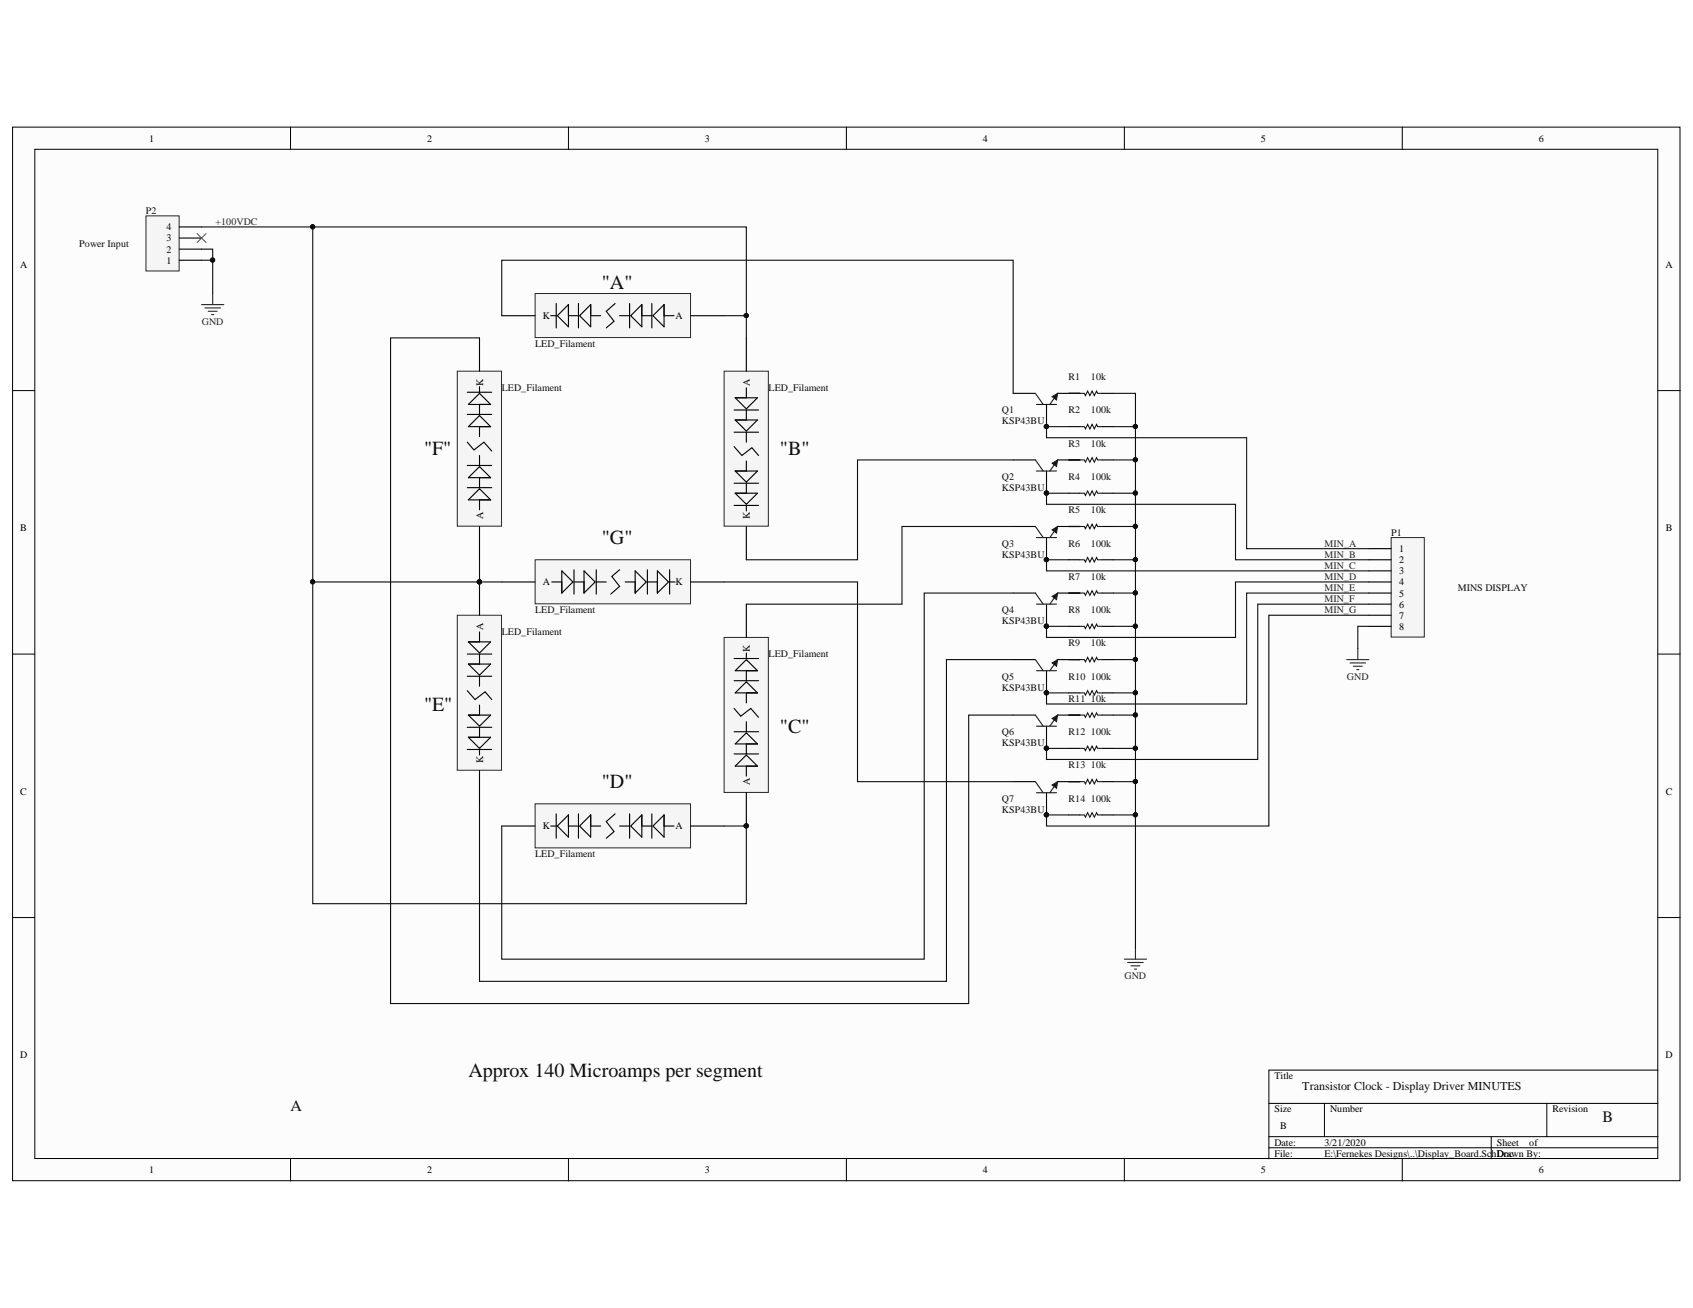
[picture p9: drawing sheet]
<svg xmlns="http://www.w3.org/2000/svg" width="279mm" height="216mm" viewBox="0 0 279 216" stroke-linecap="round" stroke-linejoin="round" font-family="sans-serif">
<g fill="#fcfcfc" stroke="#000" stroke-width=".17">
<path d="M2.1 21h275.2v173.9h-275.2z"/>
<path d="M5.7 24.6h267.9v166.6h-267.9z"/>
</g>
<g fill="none" stroke="#000" stroke-width=".17">
<path d="M47.9 21v3.6M93.8 21v3.6M139.7 21v3.6M185.6 21v3.6M231.4 21v3.6M2.1 64.5h3.6M273.6 64.5h3.7M2.1 108h3.6M273.6 108h3.7M2.1 151.5h3.6M273.6 151.5h3.7M273.6 176.6h-64.2v14.7"/>
<path d="M47.9 191.3v3.6M93.8 191.3v3.6M139.7 191.3v3.6M185.6 191.3v3.6M209.4 182.1h64.2M209.4 187.6h64.2M209.4 189.5h64.2M218.6 182.1v5.5M231.4 191.3v3.6M246.1 187.6v3.7M255.3 182.1v5.5"/>
</g>
<path d="M75.5 101.6h7.3v25.5h-7.3z" fill="#f5f5f5" stroke="#262626" stroke-width=".17"/>
<g fill="none" stroke="#000" stroke-width=".18">
<path d="M79.1 96.1v5.5M77.1 114l1.3 1.5 1.7-1.3 1.1 1.3M77.1 108h4.1M77.1 111.6h4.1M77.3 105.9h3.7l-1.9 1.9zM77.3 109.6h3.7l-1.9 1.8zM77.3 118h3.7l-1.9 1.9zM79.1 104.3v1.6M79.1 108v1.6M79.1 111.6v1.7M79.1 116.4v1.6M77.1 123.7h4.1"/>
<path d="M77.1 120h4.1M77.3 121.7h3.7l-1.9 1.8zM79.1 120v1.7M79.1 123.7v.9M79.1 127.2v5.5"/>
</g>
<circle cx="79.1" cy="96" r=".35" fill="#0e0e0e" stroke="#0e0e0e" stroke-width=".17"/>
<path d="M24.1 35.6h5.5v9.1h-5.5z" fill="#f5f5f5" stroke="#262626" stroke-width=".17"/>
<path d="M29.6 39.3h3.7M29.6 37.5h3.7M29.6 43h3.7M29.6 41.1h3.7" fill="none" stroke="#000" stroke-width=".18"/>
<path d="M75.5 61.3h7.3v25.5h-7.3z" fill="#f5f5f5" stroke="#262626" stroke-width=".17"/>
<g fill="none" stroke="#000" stroke-width=".18">
<path d="M79.1 55.8v5.5M77.1 73l1.1 1.3 1.7-1.3 1.3 1.5M77.1 76.8h4.1M77.1 64.7h4.1M77.1 68.4h4.1M77.3 78.8l1.8-1.8 1.9 1.8zM77.3 66.8l1.8-1.9 1.9 1.9zM77.3 70.4l1.8-1.8 1.9 1.8zM79.1 63.8v.9M79.1 66.8v1.6M79.1 70.4v1.7M79.1 75.2v1.6"/>
<path d="M79.1 78.8v1.7M77.1 80.5h4.1M77.3 82.5l1.8-1.8 1.9 1.8zM79.1 82.5v1.7M79.1 86.9v5.5"/>
</g>
<path d="M88.3 92.4h25.7v7.3h-25.7z" fill="#f5f5f5" stroke="#262626" stroke-width=".17"/>
<g fill="none" stroke="#000" stroke-width=".18">
<path d="M82.8 96.1h5.5M91.1 96.1h1.6M92.7 94.2l1.8 1.9-1.8 1.8zM94.7 96.1h1.7M94.7 94v4.1M96.4 94.2l1.8 1.9-1.8 1.8zM98.4 96.1h1.7M98.4 94v4.1M102.3 94l-1.3 1.1 1.3 1.7-1.5 1.3M103.2 96.1h1.6M104.8 94.2l1.9 1.9-1.9 1.8zM106.8 96.1h1.7"/>
<path d="M106.8 94v4.1M108.5 94.2l1.8 1.9-1.8 1.8zM110.5 96.1h.9M110.5 94v4.1M114 96.1h5.5"/>
</g>
<path d="M88.3 132.7h25.7v7.3h-25.7z" fill="#f5f5f5" stroke="#262626" stroke-width=".17"/>
<g fill="none" stroke="#000" stroke-width=".18">
<path d="M82.8 136.3h5.5M90.9 136.3h.9M91.8 134.3v4.1M92 136.3l1.8-1.8v3.7zM93.8 136.3h1.7M95.5 134.3v4.1M95.6 136.3l1.9-1.8v3.7zM97.5 136.3h1.6M101.5 134.3l-1.4 1.3 1.2 1.7-1.2 1.1M102.3 136.3h1.6M103.9 134.3v4.1M104.1 136.3l1.8-1.8v3.7z"/>
<path d="M105.9 136.3h1.7M107.6 134.3v4.1M107.8 136.3l1.8-1.8v3.7zM109.6 136.3h1.6M114 136.3h5.5"/>
</g>
<path d="M119.5 105.2h7.3v25.6h-7.3z" fill="#f5f5f5" stroke="#262626" stroke-width=".17"/>
<g fill="none" stroke="#000" stroke-width=".18">
<path d="M123.2 99.7v5.5M121.2 116.9l1.1 1.3 1.6-1.3 1.3 1.5M121.2 108.7h4M121.2 112.4h4M121.3 110.7l1.9-1.8 1.8 1.8zM121.3 114.4l1.9-1.9 1.8 1.9zM123.2 107.8v.9M123.2 110.7v1.7M123.2 114.4v1.6M123.2 119.1v1.7M121.2 124.4h4M121.2 120.8h4"/>
<path d="M121.3 126.5l1.9-1.9 1.8 1.9zM121.3 122.8l1.9-1.8 1.8 1.8zM123.2 122.8v1.6M123.2 126.5v1.6M123.2 130.9v5.4"/>
</g>
<circle cx="123.2" cy="136.3" r=".35" fill="#0e0e0e" stroke="#0e0e0e" stroke-width=".17"/>
<path d="M119.5 61.3h7.3v25.5h-7.3z" fill="#f5f5f5" stroke="#262626" stroke-width=".17"/>
<g fill="none" stroke="#000" stroke-width=".18">
<path d="M123.2 55.8v5.5M121.2 73.7l1.2 1.5 1.7-1.3 1.1 1.3M121.2 67.7h4M121.2 71.3h4M121.2 79.8h4M121.3 65.7h3.7l-1.8 1.8zM121.3 69.3h3.7l-1.8 1.9zM121.3 77.7h3.7l-1.8 1.9zM123.2 64v1.7M123.2 67.7v1.6M123.2 71.3v1.7M123.2 76.1v1.6"/>
<path d="M123.2 79.8v1.6M121.2 83.4h4M121.3 81.4h3.7l-1.8 1.8zM123.2 83.4v.9M123.2 86.9v5.5"/>
</g>
<path d="M88.3 48.4h25.7v7.3h-25.7z" fill="#f5f5f5" stroke="#262626" stroke-width=".17"/>
<g fill="none" stroke="#000" stroke-width=".18">
<path d="M82.8 52.1h5.5M90.9 52.1h.9M91.8 50.1v4M92 52.1l1.8-1.8v3.6zM93.8 52.1h1.7M95.5 50.1v4M95.6 52.1l1.9-1.8v3.6zM97.5 52.1h1.6M101.5 50.1l-1.4 1.3 1.2 1.6-1.2 1.1M102.3 52.1h1.6M103.9 50.1v4M104.1 52.1l1.8-1.8v3.6z"/>
<path d="M105.9 52.1h1.7M107.6 50.1v4M107.8 52.1l1.8-1.8v3.6zM109.6 52.1h1.6M114 52.1h5.5M167.2 129h3.7M172.7 130.9v3.6M174.5 129h3.7M176.4 134.5h1.8M181.9 129h1.8M181.9 134.5h1.8"/>
</g>
<path d="M170.9 129l1.3 1.9M171.1 130.9h3.3M174.5 129l-1.2 1.9M178.2 129h.7l.2 .4 .4-.7 .4 .7 .3-.7 .4 .7 .4-.7 .1 .3h.8M178.2 134.5h.7l.2 .4 .4-.8 .4 .8 .3-.8 .4 .8 .4-.8 .1 .4h.8" fill="none" stroke="#1c1c1c" stroke-width=".18"/>
<path d="M33.3 50.3h3.6M33.8 50.8h2.6M34.4 51.4h1.4M34.9 51.9h.4M35.1 48.4v1.9M185.6 158.3h3.6M186.1 158.9h2.6M186.7 159.4h1.4M187.2 160h.4M187.4 156.5v1.8" fill="none" stroke="#262626" stroke-width=".18"/>
<circle cx="172.7" cy="134.5" r=".35" fill="#0e0e0e" stroke="#0e0e0e" stroke-width=".17"/>
<path d="M173.6 129.6l.9-.6-.1 1.1z" fill="#1c1c1c"/>
<path d="M173.6 129.6l.9-.6-.1 1.1z" fill="none" stroke="#1c1c1c" stroke-width=".17"/>
<g fill="#0e0e0e" stroke="#0e0e0e" stroke-width=".17">
<circle cx="172.7" cy="134.5" r=".35"/>
<circle cx="172.7" cy="123.5" r=".35"/>
</g>
<path d="M167.2 118h3.7M172.7 119.9v3.6M174.5 118h3.7M181.9 118h1.8M176.4 123.5h1.8M181.9 123.5h1.8" fill="none" stroke="#000" stroke-width=".18"/>
<path d="M170.9 118l1.3 1.9M171.1 119.9h3.3M174.5 118l-1.2 1.9M178.2 118h.7l.2 .4 .4-.7 .4 .7 .3-.7 .4 .7 .4-.7 .1 .3h.8M178.2 123.5h.7l.2 .4 .4-.7 .4 .7 .3-.7 .4 .7 .4-.7 .1 .3h.8" fill="none" stroke="#1c1c1c" stroke-width=".18"/>
<path d="M173.6 118.6l.9-.6-.1 1.1z" fill="#1c1c1c"/>
<path d="M173.6 118.6l.9-.6-.1 1.1z" fill="none" stroke="#1c1c1c" stroke-width=".17"/>
<g fill="#0e0e0e" stroke="#0e0e0e" stroke-width=".17">
<circle cx="172.7" cy="123.5" r=".35"/>
<circle cx="172.7" cy="114.3" r=".35"/>
</g>
<path d="M167.2 108.9h3.7M172.7 110.7v3.7M174.5 108.9h3.7M176.4 114.4h1.8M181.9 108.9h1.8M181.9 114.4h1.8" fill="none" stroke="#000" stroke-width=".18"/>
<path d="M170.9 108.9l1.3 1.8M171.1 110.7h3.3M174.5 108.9l-1.2 1.8M178.2 108.9h.7l.2 .3 .4-.7 .4 .7 .3-.7 .4 .7 .4-.7 .1 .4h.8M178.2 114.4h.7l.2 .3 .4-.7 .4 .7 .3-.7 .4 .7 .4-.7 .1 .4h.8" fill="none" stroke="#1c1c1c" stroke-width=".18"/>
<path d="M173.6 109.4l.9-.5-.1 1.1z" fill="#1c1c1c"/>
<path d="M173.6 109.4l.9-.5-.1 1.1z" fill="none" stroke="#1c1c1c" stroke-width=".17"/>
<g fill="#0e0e0e" stroke="#0e0e0e" stroke-width=".17">
<circle cx="172.7" cy="114.3" r=".35"/>
<circle cx="172.7" cy="103.4" r=".35"/>
</g>
<path d="M167.2 97.9h3.7M172.7 99.7v3.7M174.5 97.9h3.7M181.9 97.9h1.8M176.4 103.4h1.8M181.9 103.4h1.8" fill="none" stroke="#000" stroke-width=".18"/>
<path d="M170.9 97.9l1.3 1.8M171.1 99.7h3.3M174.5 97.9l-1.2 1.8M178.2 97.9h.7l.2 .4 .4-.8 .4 .8 .3-.8 .4 .8 .4-.8 .1 .4h.8M178.2 103.4h.7l.2 .4 .4-.8 .4 .8 .3-.8 .4 .8 .4-.8 .1 .4h.8" fill="none" stroke="#1c1c1c" stroke-width=".18"/>
<path d="M173.6 98.4l.9-.5-.1 1.1z" fill="#1c1c1c"/>
<path d="M173.6 98.4l.9-.5-.1 1.1z" fill="none" stroke="#1c1c1c" stroke-width=".17"/>
<g fill="#0e0e0e" stroke="#0e0e0e" stroke-width=".17">
<circle cx="172.7" cy="103.4" r=".35"/>
<circle cx="172.7" cy="92.4" r=".35"/>
</g>
<path d="M167.2 86.9h3.7M172.7 88.7v3.7M174.5 86.9h3.7M176.4 92.4h1.8M181.9 86.9h1.8M181.9 92.4h1.8" fill="none" stroke="#000" stroke-width=".18"/>
<path d="M170.9 86.9l1.3 1.8M171.1 88.7h3.3M174.5 86.9l-1.2 1.8M178.2 86.9h.7l.2 .4 .4-.8 .4 .8 .3-.8 .4 .8 .4-.8 .1 .4h.8M178.2 92.4h.7l.2 .4 .4-.8 .4 .8 .3-.8 .4 .8 .4-.8 .1 .4h.8" fill="none" stroke="#1c1c1c" stroke-width=".18"/>
<path d="M173.6 87.5l.9-.6-.1 1.1z" fill="#1c1c1c"/>
<path d="M173.6 87.5l.9-.6-.1 1.1z" fill="none" stroke="#1c1c1c" stroke-width=".17"/>
<g fill="#0e0e0e" stroke="#0e0e0e" stroke-width=".17">
<circle cx="172.7" cy="92.4" r=".35"/>
<circle cx="172.7" cy="81.4" r=".35"/>
</g>
<path d="M167.2 75.9h3.7M172.7 77.7v3.7M174.5 75.9h3.7M181.9 75.9h1.8M176.4 81.4h1.8M181.9 81.4h1.8" fill="none" stroke="#000" stroke-width=".18"/>
<path d="M170.9 75.9l1.3 1.8M171.1 77.7h3.3M174.5 75.9l-1.2 1.8M178.2 75.9h.7l.2 .4 .4-.8 .4 .8 .3-.8 .4 .8 .4-.8 .1 .4h.8M178.2 81.4h.7l.2 .4 .4-.8 .4 .8 .3-.8 .4 .8 .4-.8 .1 .4h.8" fill="none" stroke="#1c1c1c" stroke-width=".18"/>
<path d="M173.6 76.5l.9-.6-.1 1.1z" fill="#1c1c1c"/>
<path d="M173.6 76.5l.9-.6-.1 1.1z" fill="none" stroke="#1c1c1c" stroke-width=".17"/>
<g fill="#0e0e0e" stroke="#0e0e0e" stroke-width=".17">
<circle cx="172.7" cy="81.4" r=".35"/>
<circle cx="172.7" cy="70.4" r=".35"/>
</g>
<path d="M167.2 64.9h3.7M172.7 66.8v3.6M174.5 64.9h3.7M176.4 70.4h1.8M181.9 64.9h1.8M181.9 70.4h1.8" fill="none" stroke="#000" stroke-width=".18"/>
<path d="M170.9 64.9l1.3 1.9M171.1 66.8h3.3M174.5 64.9l-1.2 1.9M178.2 64.9h.7l.2 .4 .4-.7 .4 .7 .3-.7 .4 .7 .4-.7 .1 .3h.8M178.2 70.4h.7l.2 .4 .4-.7 .4 .7 .3-.7 .4 .7 .4-.7 .1 .3h.8" fill="none" stroke="#1c1c1c" stroke-width=".18"/>
<path d="M173.6 65.5l.9-.6-.1 1.1z" fill="#1c1c1c"/>
<path d="M173.6 65.5l.9-.6-.1 1.1z" fill="none" stroke="#1c1c1c" stroke-width=".17"/>
<circle cx="172.7" cy="70.4" r=".35" fill="#0e0e0e" stroke="#0e0e0e" stroke-width=".17"/>
<path d="M229.6 88.7h5.5v16.5h-5.5z" fill="#f5f5f5" stroke="#262626" stroke-width=".17"/>
<path d="M225.9 90.6h3.7M225.9 92.4h3.7M225.9 94.2h3.7M225.9 96.1h3.7M225.9 97.9h3.7M225.9 99.7h3.7M225.9 101.6h3.7M225.9 103.4h3.7" fill="none" stroke="#000" stroke-width=".18"/>
<path d="M222.2 108.9h3.7M222.8 109.4h2.6M223.3 110h1.5M223.9 110.5h.4M224.1 107v1.9" fill="none" stroke="#262626" stroke-width=".18"/>
<g fill="none" stroke="#0e0e0e" stroke-width=".18">
<path d="M33.3 37.5h18.3v111.7h71.6v-12.9h-3.7M51.6 37.5h71.6v14.6M33.3 43h1.8v5.4M33.3 41.1h1.8v1.9M79.1 55.8h-14.6v109.8h95.4v-47.6h7.3M82.8 52.1v-9.1h84.4v21.9M119.5 52.1h3.7v3.7M167.2 75.9h-25.7v16.5h-18.3M176.4 70.4h-3.7v1.9h33v18.3h20.2M176.4 75.9h1.8M176.4 64.9h1.8M183.7 64.9h3.7v5.5h-3.7"/>
<path d="M183.7 75.9h3.7M187.4 70.4v86.1M51.6 96.1h31.2M79.1 92.4v3.7M119.5 96.1h22v32.9h25.7M167.2 86.9h-18.3v12.8h-25.7M167.2 97.9h-14.7v60.4h-69.7v-22M176.4 81.4h-3.7v1.8h31.2v9.2h22M176.4 92.4h-3.7v1.8h53.2M176.4 97.9h1.8M176.4 86.9h1.8M183.7 97.9h3.7"/>
<path d="M183.7 86.9h3.7M183.7 92.4h3.7M183.7 81.4h3.7M225.9 96.1h-22v9.1h-31.2v-1.8h3.7M225.9 97.9h-20.2v18.3h-33v-1.8h3.7M225.9 99.7h-18.3v25.7h-34.9v-1.9h3.7M167.2 108.9h-11v53.1h-77.1v-29.3M176.4 118h1.8M176.4 108.9h1.8M183.7 118h3.7M183.7 108.9h3.7M183.7 114.4h3.7"/>
<path d="M183.7 103.4h3.7M225.9 103.4h-1.8v3.6M225.9 101.6h-16.5v34.7h-36.7v-1.8h3.7M176.4 129h1.8M183.7 129h3.7M183.7 134.5h3.7M183.7 123.5h3.7"/>
</g>
<g fill="#0e0e0e" stroke="#0e0e0e" stroke-width=".17">
<circle cx="79.1" cy="96" r=".35"/>
<circle cx="187.4" cy="70.4" r=".35"/>
<circle cx="187.4" cy="134.5" r=".35"/>
<circle cx="187.4" cy="129" r=".35"/>
<circle cx="187.4" cy="123.5" r=".35"/>
<circle cx="187.4" cy="118" r=".35"/>
<circle cx="187.4" cy="114.3" r=".35"/>
<circle cx="187.4" cy="108.9" r=".35"/>
<circle cx="187.4" cy="103.4" r=".35"/>
<circle cx="187.4" cy="97.9" r=".35"/>
<circle cx="187.4" cy="92.4" r=".35"/>
<circle cx="187.4" cy="86.9" r=".35"/>
<circle cx="187.4" cy="81.4" r=".35"/>
<circle cx="187.4" cy="75.9" r=".35"/>
<circle cx="35.1" cy="42.9" r=".35"/>
<circle cx="172.7" cy="70.4" r=".35"/>
<circle cx="172.7" cy="81.4" r=".35"/>
<circle cx="172.7" cy="92.4" r=".35"/>
<circle cx="172.7" cy="103.4" r=".35"/>
<circle cx="172.7" cy="114.3" r=".35"/>
<circle cx="172.7" cy="123.5" r=".35"/>
<circle cx="172.7" cy="134.5" r=".35"/>
<circle cx="123.2" cy="52.1" r=".35"/>
<circle cx="51.6" cy="96" r=".35"/>
<circle cx="51.6" cy="37.4" r=".35"/>
<circle cx="123.2" cy="136.3" r=".35"/>
</g>
<path d="M32.5 38.6l1.5 1.4M34 38.6l-1.5 1.4" fill="none" stroke="#4c4c4c" stroke-width=".17"/>
<g font-size="3.3" fill="#0e0e0e">
<text x="99.3" y="47.8">&quot;A&quot;</text>
<text x="70" y="75.2">&quot;F&quot;</text>
<text x="128.7" y="75.2">&quot;B&quot;</text>
<text x="99.3" y="89.8">&quot;G&quot;</text>
<text x="70" y="117.3">&quot;E&quot;</text>
<text x="128.7" y="121">&quot;C&quot;</text>
<text x="99.3" y="130.1">&quot;D&quot;</text>
<text x="77.3" y="177.8">Approx 140 Microamps per segment</text>
</g>
<g font-size="2.6" fill="#0e0e0e">
<text x="48" y="183.4">A</text>
<text x="264.5" y="185.2">B</text>
</g>
<text font-size="2" fill="#0e0e0e" x="214.9" y="179.9">Transistor Clock - Display Driver MINUTES</text>
<g font-size="1.7">
<text x="24.6" y="23.4">1</text>
<text x="70.5" y="23.4">2</text>
<text x="116.3" y="23.4">3</text>
<text x="162.2" y="23.4">4</text>
<text x="208.1" y="23.4">5</text>
<text x="254" y="23.4">6</text>
<text x="27.5" y="41.7">2</text>
<text x="27.5" y="39.8">3</text>
<text x="27.5" y="38">4</text>
<text x="3.3" y="44.2">A</text>
<text x="27.5" y="43.5">1</text>
<text x="274.9" y="44.2">A</text>
<text x="89.6" y="52.7">K</text>
<text x="111.5" y="52.7">A</text>
<text x="79.7" y="63.8" transform="rotate(-90 79.7 63.8)">K</text>
<text x="123.7" y="63.8" transform="rotate(-90 123.7 63.8)">A</text>
<text x="3.3" y="87.7">B</text>
<text x="79.7" y="85.6" transform="rotate(-90 79.7 85.6)">A</text>
<text x="123.7" y="85.6" transform="rotate(-90 123.7 85.6)">K</text>
<text x="274.9" y="87.7">B</text>
<text x="230.9" y="91.1">1</text>
<text x="230.9" y="93">2</text>
<text x="230.9" y="94.8">3</text>
<text x="89.6" y="96.6">A</text>
<text x="111.5" y="96.6">K</text>
<text x="230.9" y="96.6">4</text>
<text x="230.9" y="98.5">5</text>
<text x="230.9" y="100.3">6</text>
<text x="79.7" y="104" transform="rotate(-90 79.7 104)">A</text>
<text x="123.7" y="107.7" transform="rotate(-90 123.7 107.7)">K</text>
<text x="230.9" y="102.1">7</text>
<text x="230.9" y="103.9">8</text>
<text x="79.7" y="125.9" transform="rotate(-90 79.7 125.9)">K</text>
<text x="3.3" y="131.2">C</text>
<text x="123.7" y="129.6" transform="rotate(-90 123.7 129.6)">A</text>
<text x="274.9" y="131.2">C</text>
<text x="89.6" y="136.9">K</text>
<text x="111.5" y="136.9">A</text>
<text x="3.3" y="174.7">D</text>
<text x="210.3" y="178.1">Title</text>
<text x="274.9" y="174.7">D</text>
<text x="210.3" y="183.6">Size</text>
<text x="219.5" y="183.6">Number</text>
<text x="256.2" y="183.6">Revision</text>
<text x="210.3" y="189.1">Date:</text>
<text x="210.3" y="190.9">File:</text>
<text x="211.2" y="186.4">B</text>
<text x="218.6" y="189.1">3/21/2020</text>
<text x="218.6" y="190.9">E:\Fernekes Designs\..\Display_Board.SchDoc</text>
<text x="247" y="189.1">Sheet</text>
<text x="248.2" y="190.9">rawn By:</text>
<text x="252.4" y="189.1">of</text>
<text x="24.6" y="193.7">1</text>
<text x="70.5" y="193.7">2</text>
<text x="116.3" y="193.7">3</text>
<text x="162.2" y="193.7">4</text>
<text x="208.1" y="193.7">5</text>
<text x="254" y="193.7">6</text>
</g>
<g font-size="1.7" fill="#0e0e0e">
<text x="24.1" y="35.3">P2</text>
<text x="13.1" y="40.8">Power Input</text>
<text x="88.3" y="57.2">LED_Filament</text>
<text x="82.8" y="64.6">LED_Filament</text>
<text x="126.8" y="64.6">LED_Filament</text>
<text x="176.4" y="62.7">R1</text>
<text x="180" y="62.7">10k</text>
<text x="165.4" y="68.2">Q1</text>
<text x="165.4" y="70.1">KSP43BU</text>
<text x="176.4" y="68.2">R2</text>
<text x="180" y="68.2">100k</text>
<text x="176.4" y="73.7">R3</text>
<text x="180" y="73.7">10k</text>
<text x="165.4" y="79.2">Q2</text>
<text x="165.4" y="81.1">KSP43BU</text>
<text x="176.4" y="79.2">R4</text>
<text x="180" y="79.2">100k</text>
<text x="176.4" y="84.7">R5</text>
<text x="180" y="84.7">10k</text>
<text x="229.6" y="88.4">P1</text>
<text x="165.4" y="90.2">Q3</text>
<text x="165.4" y="92">KSP43BU</text>
<text x="176.4" y="95.7">R7</text>
<text x="176.4" y="90.2">R6</text>
<text x="180" y="95.7">10k</text>
<text x="180" y="90.2">100k</text>
<text x="88.3" y="101.2">LED_Filament</text>
<text x="165.4" y="101.2">Q4</text>
<text x="176.4" y="101.2">R8</text>
<text x="180" y="101.2">100k</text>
<text x="240.6" y="97.5">MINS DISPLAY</text>
<text x="82.8" y="104.9">LED_Filament</text>
<text x="165.4" y="103">KSP43BU</text>
<text x="176.4" y="106.7">R9</text>
<text x="180" y="106.7">10k</text>
<text x="126.8" y="108.5">LED_Filament</text>
<text x="165.4" y="112.2">Q5</text>
<text x="176.4" y="112.2">R10</text>
<text x="180" y="112.2">100k</text>
<text x="165.4" y="114">KSP43BU</text>
<text x="176.4" y="115.8">R11</text>
<text x="180" y="115.8">10k</text>
<text x="165.4" y="121.3">Q6</text>
<text x="165.4" y="123.2">KSP43BU</text>
<text x="176.4" y="121.3">R12</text>
<text x="180" y="121.3">100k</text>
<text x="176.4" y="126.8">R13</text>
<text x="180" y="126.8">10k</text>
<text x="165.4" y="132.3">Q7</text>
<text x="165.4" y="134.2">KSP43BU</text>
<text x="176.4" y="132.3">R14</text>
<text x="180" y="132.3">100k</text>
<text x="88.3" y="141.5">LED_Filament</text>
</g>
<g font-size="1.7" fill="#262626">
<text x="35.6" y="37.1">+100VDC</text>
<text x="33.3" y="53.6">GND</text>
<text x="218.6" y="90.2">MIN_A</text>
<text x="218.6" y="92">MIN_B</text>
<text x="218.6" y="93.9">MIN_C</text>
<text x="218.6" y="95.7">MIN_D</text>
<text x="218.6" y="97.5">MIN_E</text>
<text x="218.6" y="99.4">MIN_F</text>
<text x="218.6" y="101.2">MIN_G</text>
<text x="222.3" y="112.2">GND</text>
<text x="185.6" y="161.6">GND</text>
</g>
</svg>
